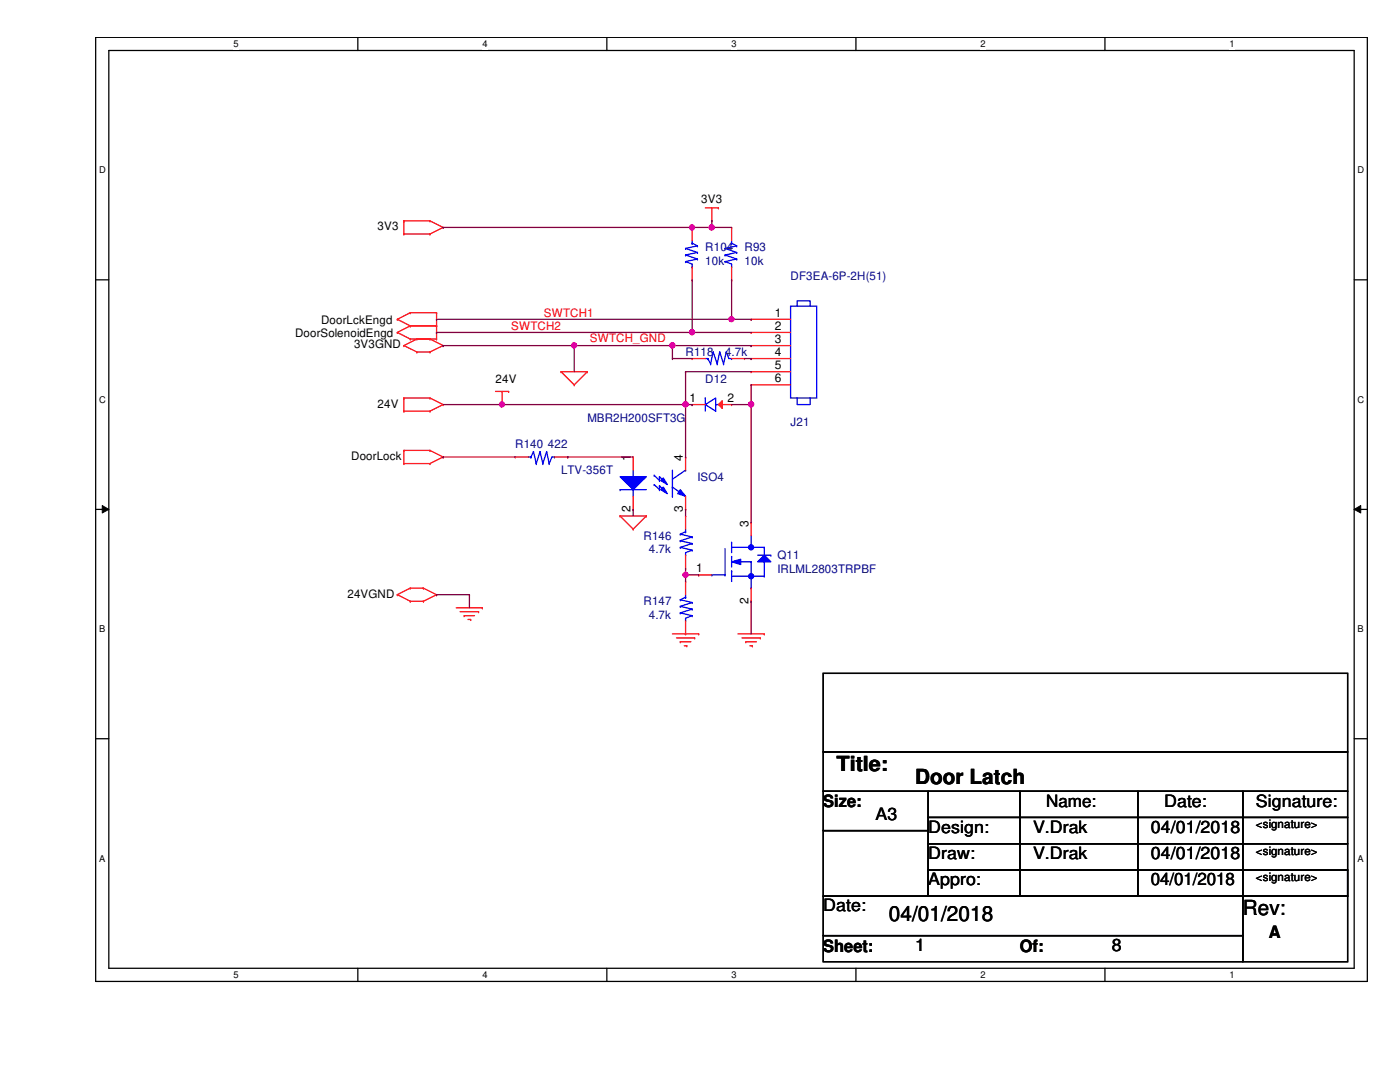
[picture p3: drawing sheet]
<svg xmlns="http://www.w3.org/2000/svg" width="279mm" height="216mm" viewBox="0 0 279 216" stroke-linecap="round" stroke-linejoin="round" font-family="sans-serif">
<path d="M19.1 7.5h253.8v188.3h-253.8zM21.7 10.1h248.6v183.1h-248.6z" fill="none" stroke="#000" stroke-width=".25"/>
<g fill="#fff">
<path d="M46.6 7.7h1v2.1h-1z"/>
<path d="M46.6 193.5h1v2.1h-1z"/>
</g>
<path d="M71.4 7.5v2.6M71.4 193.2v2.6" fill="none" stroke="#000" stroke-width=".25"/>
<g fill="#fff">
<path d="M96.3 7.7h1v2.1h-1z"/>
<path d="M96.3 193.5h1v2.1h-1z"/>
</g>
<path d="M121.1 7.5v2.6M121.1 193.2v2.6" fill="none" stroke="#000" stroke-width=".25"/>
<g fill="#fff">
<path d="M146 7.7h1v2.1h-1z"/>
<path d="M146 193.5h1v2.1h-1z"/>
</g>
<path d="M170.8 7.5v2.6M170.8 193.2v2.6" fill="none" stroke="#000" stroke-width=".25"/>
<g fill="#fff">
<path d="M195.7 7.7h1v2.1h-1z"/>
<path d="M195.7 193.5h1v2.1h-1z"/>
</g>
<path d="M220.5 7.5v2.6M220.5 193.2v2.6" fill="none" stroke="#000" stroke-width=".25"/>
<g fill="#fff">
<path d="M245.4 7.7h1v2.1h-1z"/>
<path d="M245.4 193.5h1v2.1h-1z"/>
<path d="M19.8 32.9h1.3v2.1h-1.3z"/>
<path d="M270.9 32.9h1.3v2.1h-1.3z"/>
<path d="M19.8 78.7h1.3v2.1h-1.3z"/>
<path d="M270.9 78.7h1.3v2.1h-1.3z"/>
</g>
<path d="M19.1 55.8h2.6M270.3 55.8h2.6" fill="none" stroke="#000" stroke-width=".25"/>
<g fill="#fff">
<path d="M19.8 124.5h1.2v2.1h-1.2z"/>
<path d="M270.9 124.5h1.3v2.1h-1.3z"/>
</g>
<path d="M19.1 101.6h2.6M270.3 101.6h2.6" fill="none" stroke="#000" stroke-width=".25"/>
<path d="M20.4 100.9l1.3 .7-1.3 .8zM270.3 101.6l1.3-.7v1.5z" fill="#000"/>
<path d="M20.4 100.9l1.3 .7-1.3 .8zM270.3 101.6l1.3-.7v1.5z" fill="none" stroke="#000" stroke-width=".2"/>
<g fill="#fff">
<path d="M19.8 170.3h1.2v2h-1.2z"/>
<path d="M270.9 170.3h1.3v2h-1.3z"/>
</g>
<g fill="none" stroke="#000" stroke-width=".25">
<path d="M164.3 134.4h104.6v15.6h-104.6zM19.1 147.4h2.6M164.3 150h104.6v7.9h-104.6zM164.3 157.9h21v7.8h-21zM185.3 157.9h18.2v5.2h-18.2zM203.5 157.9h23.6v5.2h-23.6zM227.1 157.9h20.9v5.2h-20.9zM248 157.9h20.9v5.2h-20.9zM270.3 147.4h2.6M164.3 165.7h21v13.1h-21zM164.3 178.8h83.7v7.9h-83.7zM185.3 163.1h18.2v5.3h-18.2z"/>
<path d="M185.3 168.4h18.2v5.2h-18.2zM185.3 173.6h83.6v5.2h-83.6zM185.3 173.6h18.2v5.2h-18.2zM203.5 163.1h23.6v5.3h-23.6zM203.5 168.4h23.6v5.2h-23.6zM203.5 173.6h23.6v5.2h-23.6zM227.1 163.1h20.9v5.3h-20.9zM227.1 168.4h20.9v5.2h-20.9zM227.1 173.6h20.9v5.2h-20.9zM248 163.1h20.9v5.3h-20.9zM248 168.4h20.9v5.2h-20.9zM248 173.6h20.9v5.2h-20.9z"/>
<path d="M248 178.8h20.9v13.1h-20.9zM164.3 186.7h83.7v5.2h-83.7z"/>
</g>
<g fill="none" stroke="#f00" stroke-width=".25">
<path d="M80.6 46.7h.1M80.6 44.1h.1M80.6 46.7h5.2M80.6 44.1v2.6M80.6 44.1h5.2M85.8 46.7h.1M85.8 44.1h.1M85.8 44.1l2.6 1.3M88.4 45.4h.1M88.4 45.4l-2.6 1.3M140.8 41.5h2.6M142.1 44.1h.1"/>
<path d="M142.1 41.5v2.6M143.4 41.5h.1M79.3 63.7h.1M79.3 66.3h.1M79.3 63.7l2.6 1.3M79.3 66.3l2.6 1.3M80.6 69h.1M80.6 79.4h.1M80.6 69l2.6 1.2M80.6 79.4v2.6M80.6 79.4h5.2M81.9 62.4h.1"/>
<path d="M81.9 65h.1M81.9 67.6h.1M81.9 67.6h5.2M81.9 62.4l-2.6 1.3M81.9 62.4h5.2M81.9 65h5.2M81.9 65l-2.6 1.3M83.2 70.2h.1M83.2 67.6h.1M83.2 70.2h2.6M83.2 67.6l-2.6 1.4M85.8 70.2h.1"/>
<path d="M85.8 67.6h.1M85.8 79.4h.1M85.8 67.6l2.6 1.4M85.8 79.4l2.6 1.3M87.1 62.4h.1M87.1 65h.1M87.1 67.6h.1M87.1 62.4v5.2M88.4 69h.1M88.4 69l-2.6 1.2M98.9 78.1h2.6M100.2 78.1v2.6"/>
<path d="M101.5 78.1h.1M112 74.2h.1M112 74.2h5.2M112 74.2l2.6 2.6M114.6 76.8h.1M117.2 74.2h.1M117.2 74.2l-2.6 2.6M80.6 82h.1M80.6 92.5h.1M80.6 89.9h.1M80.6 89.9v2.6M80.6 82h5.2"/>
<path d="M80.6 92.5h5.2M80.6 89.9h5.2M85.8 82h.1M85.8 92.5h.1M85.8 89.9h.1M85.8 89.9l2.6 1.3M88.4 80.7h.1M88.4 91.2h.1M88.4 80.7l-2.6 1.3M88.4 91.2l-2.6 1.3M100.2 80.7h.1M79.3 118.7h.1"/>
<path d="M79.3 118.7l2.6 1.3M81.9 120h.1M81.9 117.3h.1M81.9 120h2.6M81.9 117.3l-2.6 1.4M81.9 117.3h2.6M84.5 120h.1M84.5 117.3h.1M84.5 117.3l2.6 1.4M87.1 118.7h.1M87.1 118.7l-2.6 1.3M123.7 103h.1"/>
<path d="M123.7 103h5.3M123.7 103l2.7 2.6M126.4 105.6h.1M129 103h.1M129 103l-2.6 2.6M91.1 121.3h5.2M91.8 122h3.7M92.6 122.9h.1M92.6 122.9h2.1M93.4 123.6h.5M93.9 123.6h.1M95.5 122h.1"/>
<path d="M96.3 121.3h.1M134.2 126.5h5.2M135 127.3h3.6M135.8 128.1h.1M135.8 128.1h2.1M136.6 128.9h.5M137.1 128.9h.1M138.6 127.3h.1M139.4 126.5h.1M147.3 126.5h5.2M148.1 127.3h3.6M148.8 128.1h.1"/>
<path d="M148.8 128.1h2.2M149.6 128.9h.6M150.2 128.9h.1M151.7 127.3h.1M152.5 126.5h.1"/>
</g>
<path d="M140.8 79.4h.1M140.8 79.4v2.6M140.8 80.7l2-1.3v2.6zM142.8 80.7h.1M142.8 80.7h.6" fill="none" stroke="#00f" stroke-width=".25"/>
<path d="M143.4 80.7l.7-.7v1.5z" fill="#f00"/>
<g fill="none" stroke="#f00" stroke-width=".25">
<path d="M146 45.4h.1M146 55.9h.1M146 45.4v2.6M146 53.3v2.6M149.9 63.7h.1M149.9 66.3h.1M149.9 69h.1M149.9 71.5h.1M149.9 74.2h.1M149.9 76.8h.1M149.9 63.7h7.9M149.9 66.3h7.9"/>
<path d="M149.9 69h7.9M149.9 71.5h7.9M149.9 74.2h7.9M149.9 76.8h7.9M138.1 80.7h.1M138.1 80.7h2.7M143.4 80.7l.7-.7v1.5zM143.4 80.7h2.6M146 80.7h.1"/>
</g>
<g fill="none" stroke="#00f" stroke-width=".25">
<path d="M144.7 52.2h.1M144.7 50.9h.1M144.7 49.6h.1M144.7 52.2l1.3 .5v.6M144.7 50.9l2.3 .8M144.7 49.6l2.3 .8M146 48.5h.1M146 53.3h.1M146 48.5l1 .6M146 48v.5M147 51.7h.1M147 50.4h.1"/>
<path d="M147 49.1h.1M147 51.7l-2.3 .5M147 50.4l-2.3 .5M147 49.1l-2.3 .5M157.8 61.1h5.2v18.3h-5.2zM159.1 61.1v-1.1h2.6v1.1M159.1 79.4v1.3h2.6v-1.3"/>
</g>
<path d="M123.7 95.1h5.3l-2.6 2.6z" fill="#00f"/>
<g fill="none" stroke="#00f" stroke-width=".25">
<path d="M123.7 95.1h5.3l-2.6 2.6zM123.7 97.7h.1M123.7 97.7h5.3M126.4 97.7h.1M126.4 95.1h.1M126.4 93.8v1.3M126.4 97.7v1.3M134.2 99h.1M134.2 97.2h.1M134.2 93.8v5.2M134.2 97.2l2.6 1.8M136.8 93.8h.1"/>
<path d="M136.8 93.8l-2.6 1.8"/>
</g>
<path d="M135.8 97.7l1 1.3-1.5-.5z" fill="#00f"/>
<g fill="none" stroke="#00f" stroke-width=".25">
<path d="M130.6 96.7h.1M130.6 94.8h.1M130.6 96.7l1 1M130.6 94.8l1 1.1M131.6 97.7h.1M131.6 96.9h.1M131.6 95.9h.1M131.6 95.1h.1M131.6 95.1v.8M131.6 96.9v.8M131.6 96.9l1 1.1M131.6 95.1l1 1"/>
<path d="M135.8 97.7l1 1.3-1.5-.5z"/>
</g>
<path d="M132.4 97.2l.8 1.3-1.3-.8z" fill="#00f"/>
<path d="M132.4 97.2l.8 1.3-1.3-.8z" fill="none" stroke="#00f" stroke-width=".25"/>
<path d="M131.9 95.9l.5-.5 .8 1.3z" fill="#00f"/>
<g fill="none" stroke="#00f" stroke-width=".25">
<path d="M140.8 71.5h.5M141.3 71.5h.1M141.3 71.5l.5 1.1M141.8 72.6h.1M142.3 70.2h.1M142.3 70.2l-.5 2.4M142.3 70.2l.8 2.4M143.1 72.6h.1M143.6 70.2h.1M143.6 70.2l.8 2.4M143.6 70.2l-.5 2.4M144.4 72.6h.1"/>
<path d="M144.9 70.2h.1M144.9 70.2l.6 1.3h.5M144.9 70.2l-.5 2.4M146 71.5h.1M131.9 95.9l.5-.5 .8 1.3zM135.8 109.2h.1M135.8 107.9h.1M135.8 106.6h.1M135.8 109.2l2.3 .6M135.8 107.9l2.3 .6M135.8 106.6l2.3 .5M136.8 106.1h.1"/>
<path d="M136.8 110.8h.1M136.8 106.1l-1 .5M136.8 105.6v.5M138.1 109.8h.1M138.1 108.5h.1M138.1 107.1h.1M138.1 109.8l-1.3 .5v.5M138.1 108.5l-2.3 .7M138.1 107.1l-2.3 .8"/>
</g>
<g fill="none" stroke="#f00" stroke-width=".25">
<path d="M138.1 71.5h.1M138.1 71.5h2.7M146 71.5h2.6M148.6 71.5h.1M126.4 91.2h.1M126.4 91.2v2.6M126.4 99v2.6M136.8 91.2h.1M136.8 91.2v2.6M136.8 99v2.6M126.4 101.6h.1M136.8 101.6h.1"/>
<path d="M136.8 103h.1M136.8 113.4h.1M136.8 103v2.6M136.8 110.8v2.6"/>
</g>
<path d="M152.5 110.8l1.3 1.3h-2.6z" fill="#00f"/>
<g fill="none" stroke="#00f" stroke-width=".25">
<path d="M142.1 114.7h.1M142.1 114.7h2.6M144.7 114.7h.1M144.7 109.5v5.2M146 113.9h.1M146 111h.1M146 108.2h.1M146 109.2h.1M146 108.2v2.1M146 111v2.2M146 113.9v2.1M146 115h6.5"/>
<path d="M146 109.2h6.5M147.3 112.1h2.6M149.9 109.2h.1M149.9 112.1h.1M149.9 117.3h.1M149.9 106.9v2.3M149.9 112.1v5.2M151.2 110.8h2.6M152.5 110.8l1.3 1.3h-2.6zM152.5 115h.1M152.5 112.1h.1M152.5 109.2h.1"/>
<path d="M152.5 109.2v1.6M152.5 112.1v2.9M153.8 110.8h.1"/>
</g>
<circle cx="149.9" cy="115" r=".51" fill="#00f"/>
<circle cx="149.9" cy="115" r=".51" fill="none" stroke="#00f" stroke-width=".25"/>
<path d="M146 112.1l1.8-.5v1z" fill="#00f"/>
<path d="M146 112.1l1.8-.5v1z" fill="none" stroke="#00f" stroke-width=".25"/>
<circle cx="149.9" cy="109.2" r=".51" fill="#00f"/>
<g fill="none" stroke="#00f" stroke-width=".25">
<path d="M136.8 52.2h.1M136.8 50.9h.1M136.8 49.6h.1M136.8 52.2l1.3 .5v.6M136.8 50.9l2.4 .8M136.8 49.6l2.4 .8M138.1 48.5h.1M138.1 53.3h.1M138.1 48.5l1.1 .6M138.1 48v.5M139.2 51.7h.1M139.2 50.4h.1"/>
<path d="M139.2 49.1h.1M139.2 51.7l-2.4 .5M139.2 50.4l-2.4 .5M139.2 49.1l-2.4 .5M105.5 91.2h.5M106 91.2h.1M106.5 90.1h.1M106.5 90.1l-.5 1.1M106.5 90.1l.5 2.4M107 92.5h.1M107.8 90.1h.1M107.8 90.1l.5 2.4"/>
<path d="M107.8 90.1l-.8 2.4M108.3 92.5h.1M109.1 90.1h.1M109.1 90.1l.5 2.4M109.1 90.1l-.8 2.4M109.6 92.5h.1M110.7 91.2h.1M110.7 91.2h-.5l-.6 1.3M135.8 119.7h.1M135.8 119.7l2.3 .5M136.8 119.2h.1M136.8 119.2l-1 .5"/>
<path d="M136.8 118.7v.5M135.8 122.3h.1M135.8 121h.1M135.8 122.3l2.3 .6M135.8 121l2.3 .5M136.8 123.9h.1M138.1 122.9h.1M138.1 121.5h.1M138.1 120.2h.1M138.1 122.9l-1.3 .5v.5M138.1 121.5l-2.3 .8M138.1 120.2l-2.3 .8"/>
<circle cx="149.9" cy="109.2" r=".51"/>
</g>
<g fill="none" stroke="#f00" stroke-width=".25">
<path d="M138.1 45.4h.1M138.1 55.9h.1M138.1 45.4v2.6M138.1 53.3v2.6M102.8 91.2h.1M102.8 91.2h2.7M110.7 91.2h2.6M113.3 91.2h.1M136.8 116h.1M136.8 116v2.7M139.4 114.7h.1M139.4 114.7h2.7"/>
<path d="M149.9 104.3h.1M149.9 120h.1M149.9 104.3v2.6M149.9 117.3v2.7M136.8 126.5h.1M136.8 123.9v2.6"/>
</g>
<path d="M142.1 44.1h.1M142.1 44.1v1.3" fill="none" stroke="#800040" stroke-width=".25"/>
<circle cx="142" cy="45.4" r=".51" fill="#f0f"/>
<circle cx="142" cy="45.4" r=".51" fill="none" stroke="#f0f" stroke-width=".25"/>
<path d="M138.1 55.9h.1M138.1 55.9v10.4M142.1 45.4h.1M142.1 45.4h3.9M146 55.9h.1M146 55.9v7.8M87.1 63.7h.1M87.1 63.7h62.8M149.9 63.7h.1" fill="none" stroke="#800040" stroke-width=".25"/>
<circle cx="146" cy="63.7" r=".5" fill="#f0f"/>
<circle cx="146" cy="63.7" r=".5" fill="none" stroke="#f0f" stroke-width=".25"/>
<path d="M87.1 66.3h.1M87.1 66.3h62.8M138.1 66.3h.1" fill="none" stroke="#800040" stroke-width=".25"/>
<circle cx="138.1" cy="66.3" r=".5" fill="#f0f"/>
<circle cx="138.1" cy="66.3" r=".5" fill="none" stroke="#f0f" stroke-width=".25"/>
<g fill="none" stroke="#800040" stroke-width=".25">
<path d="M88.4 69h.1M88.4 69h26.2M114.6 69h.1M114.6 69v5.2M136.8 74.2h.1M136.8 74.2h13.1M136.8 74.2v6.5M149.9 76.8h.1M149.9 76.8v3.9M88.4 91.2h.1M88.4 91.2h14.4M100.2 80.7h36.6"/>
<path d="M113.3 91.2h.1M113.3 91.2h13.1M136.8 80.7h.1M126.4 101.6h.1M126.4 101.6v1.4M136.8 101.6h.1M136.8 101.6v1.4M149.9 120h.1M149.9 120v6.5"/>
</g>
<circle cx="100.2" cy="80.7" r=".5" fill="#f0f"/>
<circle cx="100.2" cy="80.7" r=".5" fill="none" stroke="#f0f" stroke-width=".25"/>
<circle cx="136.8" cy="80.7" r=".51" fill="#f0f"/>
<circle cx="136.8" cy="80.7" r=".51" fill="none" stroke="#f0f" stroke-width=".25"/>
<path d="M114.6 69h19.6M134.2 69h.1" fill="none" stroke="#800040" stroke-width=".25"/>
<circle cx="114.6" cy="68.9" r=".5" fill="#f0f"/>
<circle cx="114.6" cy="68.9" r=".5" fill="none" stroke="#f0f" stroke-width=".25"/>
<path d="M88.4 45.4h.1M88.4 45.4h49.7" fill="none" stroke="#800040" stroke-width=".25"/>
<circle cx="138.1" cy="45.4" r=".5" fill="#f0f"/>
<circle cx="138.1" cy="45.4" r=".5" fill="none" stroke="#f0f" stroke-width=".25"/>
<g fill="none" stroke="#800040" stroke-width=".25">
<path d="M138.1 45.4h.1M138.1 45.4h4M88.4 80.7h11.8M100.2 80.7h.1M136.8 91.2h.1M136.8 80.7v10.5M146 80.7h3.9M149.9 80.7h.1M149.9 80.7v23.6M87.1 118.7h.1M87.1 118.7h6.6M93.7 118.7h.1"/>
<path d="M93.7 118.7v2.6"/>
</g>
<circle cx="149.9" cy="80.7" r=".51" fill="#f0f"/>
<circle cx="149.9" cy="80.7" r=".51" fill="none" stroke="#f0f" stroke-width=".25"/>
<path d="M134.2 71.5h.1M134.2 69h.1M134.2 71.5h3.9M134.2 69v2.5M134.2 69h15.7M149.9 69h.1" fill="none" stroke="#800040" stroke-width=".25"/>
<circle cx="134.2" cy="68.9" r=".51" fill="#f0f"/>
<circle cx="134.2" cy="68.9" r=".51" fill="none" stroke="#f0f" stroke-width=".25"/>
<path d="M136.8 114.7h.1M136.8 113.4v1.3" fill="none" stroke="#800040" stroke-width=".25"/>
<circle cx="136.8" cy="114.7" r=".5" fill="#f0f"/>
<circle cx="136.8" cy="114.7" r=".5" fill="none" stroke="#f0f" stroke-width=".25"/>
<path d="M148.6 71.5h1.3M149.9 71.5h.1M136.8 80.7h1.3M138.1 80.7h.1M136.8 114.7h.1M136.8 114.7v1.3M136.8 114.7h2.6M139.4 114.7h.1" fill="none" stroke="#800040" stroke-width=".25"/>
<circle cx="142" cy="45.4" r=".51" fill="#f0f"/>
<circle cx="142" cy="45.4" r=".51" fill="none" stroke="#f0f" stroke-width=".25"/>
<circle cx="146" cy="63.7" r=".5" fill="#f0f"/>
<circle cx="146" cy="63.7" r=".5" fill="none" stroke="#f0f" stroke-width=".25"/>
<circle cx="138.1" cy="66.3" r=".5" fill="#f0f"/>
<circle cx="138.1" cy="66.3" r=".5" fill="none" stroke="#f0f" stroke-width=".25"/>
<circle cx="100.2" cy="80.7" r=".5" fill="#f0f"/>
<circle cx="100.2" cy="80.7" r=".5" fill="none" stroke="#f0f" stroke-width=".25"/>
<circle cx="136.8" cy="80.7" r=".51" fill="#f0f"/>
<circle cx="136.8" cy="80.7" r=".51" fill="none" stroke="#f0f" stroke-width=".25"/>
<circle cx="114.6" cy="68.9" r=".5" fill="#f0f"/>
<circle cx="114.6" cy="68.9" r=".5" fill="none" stroke="#f0f" stroke-width=".25"/>
<circle cx="138.1" cy="45.4" r=".5" fill="#f0f"/>
<circle cx="138.1" cy="45.4" r=".5" fill="none" stroke="#f0f" stroke-width=".25"/>
<circle cx="149.9" cy="80.7" r=".51" fill="#f0f"/>
<circle cx="149.9" cy="80.7" r=".51" fill="none" stroke="#f0f" stroke-width=".25"/>
<circle cx="134.2" cy="68.9" r=".51" fill="#f0f"/>
<circle cx="134.2" cy="68.9" r=".51" fill="none" stroke="#f0f" stroke-width=".25"/>
<circle cx="136.8" cy="114.7" r=".5" fill="#f0f"/>
<circle cx="136.8" cy="114.7" r=".5" fill="none" stroke="#f0f" stroke-width=".25"/>
<g font-size="4.1">
<text x="166.9" y="153.9">Title:</text>
<text x="182.6" y="156.5">Door Latch</text>
<text x="177.4" y="183.8">04/01/2018</text>
<text x="248" y="182.5">Rev:</text>
</g>
<g font-size="3.4">
<text x="164.3" y="161.1">Size:</text>
<text x="208.8" y="161">Name:</text>
<text x="232.3" y="161">Date:</text>
<text x="250.7" y="161">Signature:</text>
<text x="174.8" y="163.6">A3</text>
<text x="185.3" y="166.2">Design:</text>
<text x="206.2" y="166.2">V.Drak</text>
<text x="229.7" y="166.2">04/01/2018</text>
<text x="185.3" y="171.4">Draw:</text>
<text x="206.2" y="171.4">V.Drak</text>
<text x="229.7" y="171.4">04/01/2018</text>
<text x="185.3" y="176.7">Appro:</text>
<text x="229.7" y="176.7">04/01/2018</text>
<text x="164.3" y="181.9">Date:</text>
<text x="164.3" y="189.9">Sheet:</text>
<text x="182.6" y="189.7">1</text>
<text x="203.5" y="189.9">Of:</text>
<text x="221.9" y="189.7">8</text>
<text x="253.2" y="187.2">A</text>
</g>
<g font-size="2.4">
<text x="154.6" y="63.2">1</text>
<text x="154.6" y="65.8">2</text>
<text x="154.6" y="68.4">3</text>
<text x="154.6" y="71">4</text>
<text x="154.6" y="73.6">5</text>
<text x="154.6" y="76.2">6</text>
<text x="137.6" y="80.2">1</text>
<text x="145.2" y="80.2">2</text>
<text x="125.8" y="92" transform="rotate(-90 125.8 92)">1</text>
<text x="136.3" y="92" transform="rotate(-90 136.3 92)">4</text>
<text x="125.8" y="102.2" transform="rotate(-90 125.8 102.2)">2</text>
<text x="136.3" y="102.2" transform="rotate(-90 136.3 102.2)">3</text>
<text x="149.4" y="105.1" transform="rotate(-90 149.4 105.1)">3</text>
<text x="138.9" y="114.2">1</text>
<text x="149.4" y="120.5" transform="rotate(-90 149.4 120.5)">2</text>
</g>
<g font-size="2.3">
<text x="140" y="40.5">3V3</text>
<text x="75.4" y="46">3V3</text>
<text x="64.1" y="64.6">DoorLckEngd</text>
<text x="58.9" y="67.2">DoorSolenoidEngd</text>
<text x="70.7" y="69.5">3V3GND</text>
<text x="98.9" y="76.3">24V</text>
<text x="75.4" y="81.3">24V</text>
<text x="70.1" y="91.8">DoorLock</text>
<text x="69.3" y="119.3">24VGND</text>
<text x="250.7" y="165.3">&lt;signature&gt;</text>
<text x="250.7" y="170.5">&lt;signature&gt;</text>
<text x="250.7" y="175.8">&lt;signature&gt;</text>
</g>
<g font-size="2.3" fill="#000080">
<text x="140.8" y="50.2">R104</text>
<text x="140.8" y="52.8">10k</text>
<text x="148.6" y="50.2">R93</text>
<text x="148.6" y="52.8">10k</text>
<text x="157.8" y="55.9">DF3EA-6P-2H(51)</text>
<text x="136.8" y="71.1">R118</text>
<text x="144.7" y="71.1">4.7k</text>
<text x="140.8" y="76.3">D12</text>
<text x="102.8" y="89.4">R140 422</text>
<text x="117.2" y="84.2">MBR2H200SFT3G</text>
<text x="157.8" y="85">J21</text>
<text x="112" y="94.7">LTV-356T</text>
<text x="139.2" y="96">ISO4</text>
<text x="128.4" y="107.7">R146</text>
<text x="129.5" y="110.4">4.7k</text>
<text x="155.2" y="111.6">Q11</text>
<text x="155.2" y="114.3">IRLML2803TRPBF</text>
<text x="128.4" y="120.8">R147</text>
<text x="129.5" y="123.4">4.7k</text>
</g>
<g font-size="2.3" fill="#f00">
<text x="102" y="65.8">SWTCH2</text>
<text x="108.5" y="63.2">SWTCH1</text>
<text x="117.7" y="68.2">SWTCH_GND</text>
</g>
<g font-size="1.9">
<text x="46.6" y="9.4">5</text>
<text x="96.3" y="9.4">4</text>
<text x="146" y="9.4">3</text>
<text x="195.7" y="9.4">2</text>
<text x="245.4" y="9.4">1</text>
<text x="19.8" y="34.6">D</text>
<text x="270.9" y="34.6">D</text>
<text x="19.8" y="80.3">C</text>
<text x="270.9" y="80.3">C</text>
<text x="19.8" y="126.2">B</text>
<text x="270.9" y="126.2">B</text>
<text x="19.8" y="171.9">A</text>
<text x="270.9" y="171.9">A</text>
<text x="46.6" y="195.2">5</text>
<text x="96.3" y="195.2">4</text>
<text x="146" y="195.2">3</text>
<text x="195.7" y="195.2">2</text>
<text x="245.4" y="195.2">1</text>
</g>
</svg>
